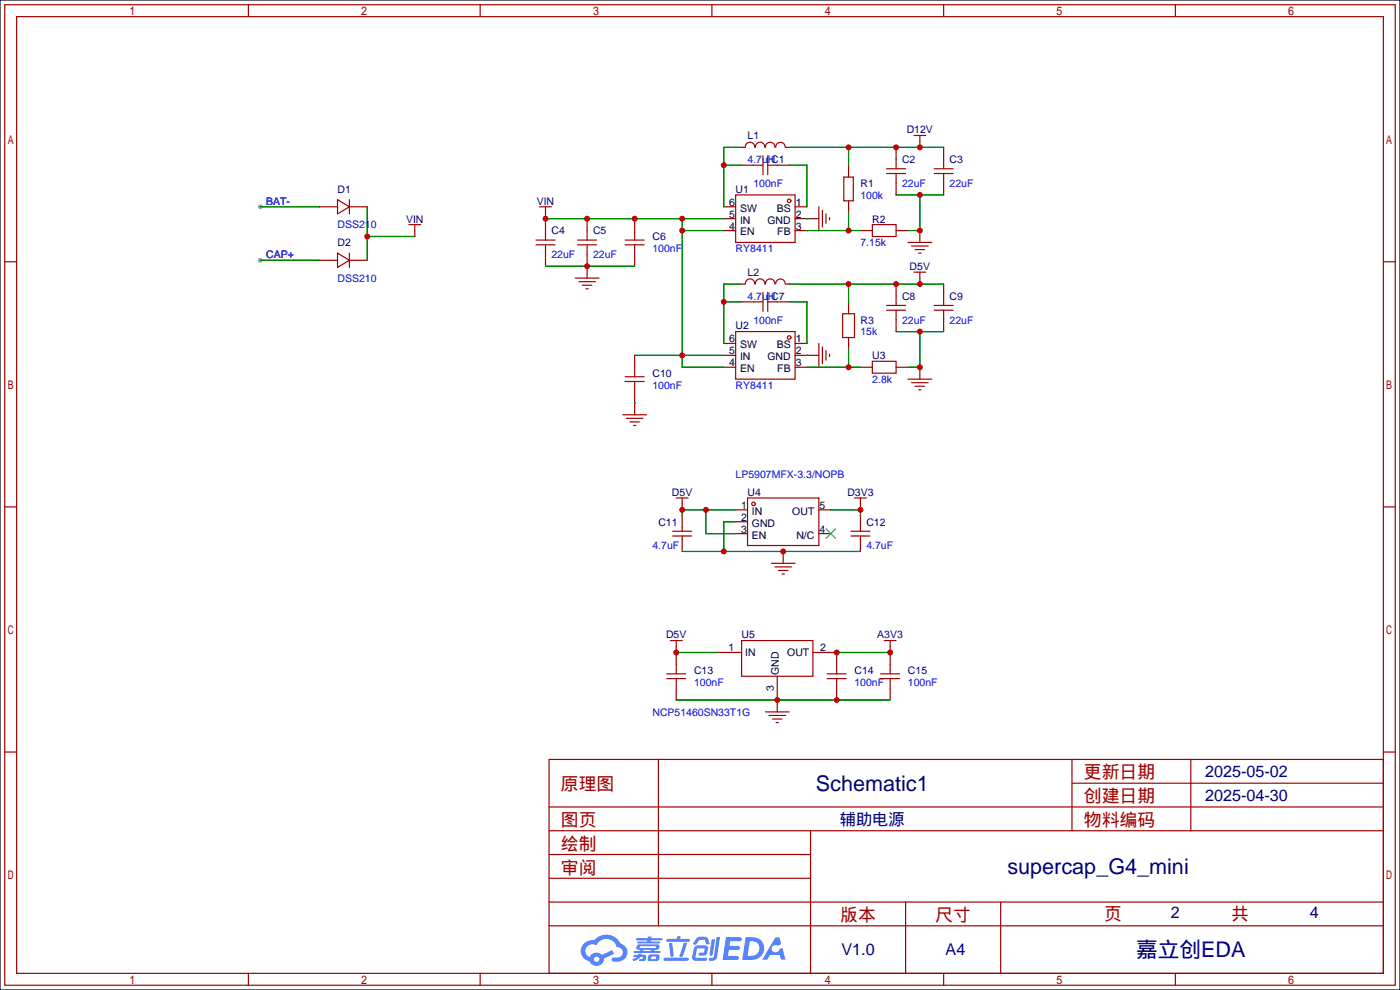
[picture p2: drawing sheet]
<svg xmlns="http://www.w3.org/2000/svg" width="299mm" height="212mm" viewBox="0 0 299 212" stroke-linecap="round" stroke-linejoin="round" font-family="sans-serif">
<path d="M0 0h299.2v211.6h-299.2z" fill="#fff" stroke="#000" stroke-width=".25"/>
<g fill="#999">
<circle cx="55.6" cy="44.2" r=".51"/>
<circle cx="55.6" cy="55.6" r=".51"/>
</g>
<g fill="none" stroke="#a10000" stroke-width=".25">
<path d="M1 1h297.2v209.6h-297.2zM3.6 3.6h292.1v204.4h-292.1zM53.1 1v2.6M102.6 1v2.6M152.1 1v2.6M201.7 1v2.6M251.2 1v2.6M1 55.9h2.6M295.7 55.9h2.5M1 108.3h2.6M295.7 108.3h2.5M1 160.7h2.6"/>
<path d="M117.3 162.3h178.4v45.7h-178.4zM117.3 177.5h178.4M117.3 172.5h178.4M140.7 162.3v35.6M173.2 177.5v30.5M229.1 162.3v15.2M229.1 167.4h66.6M254.5 162.3v15.2M295.7 160.7h2.5M117.3 182.6h55.9M117.3 197.9h178.4M117.3 192.8h178.4"/>
<path d="M117.3 187.7h55.9M193.5 192.8v15.2M213.9 192.8v15.2M53.1 208v2.6M102.6 208v2.6M152.1 208v2.6M201.7 208v2.6M251.2 208v2.6"/>
</g>
<g fill="#5487ff">
<path d="M155.2 200.3h2.6a.48 .48 0 0 1 .7 .4 .48 .48 0 0 1-.6 .4h-1.8l-.2 1.1h1.9a.43 .43 0 0 1 .4 .4 .43 .43 0 0 1-.5 .4h-1.9l-.2 1.3h1.7a.45 .45 0 0 1 .5 .2 .45 .45 0 0 1-.1 .6h-3.3z"/>
<path d="M165.7 200.3h.9l.4 1.5-.8 .3a.84 .84 0 0 0-1.2 .3 .84 .84 0 0 0 .4 1.1 .84 .84 0 0 0 1.1-.4l.1-.2 .6-.3 .7 2.5h-1l-.2-1h-2.1l-.6 1h-1.1z"/>
<path d="M152.1 200.8h.7l-.5 3.1a.36 .36 0 0 1-.3 .3 .36 .36 0 0 1-.4-.3z"/>
<path d="M153.2 200.2h.7l-.6 4.3a1.13 1.13 0 0 1-1.8 .6l.2-.4h.7l.2-.2z"/>
<path d="M148.9 200.6l.6-.4h1a.77 .77 0 0 1 .9 .5l.3 1-.2 .2h-.5l-.3-.9-.2-.2-1 .1-.7 1-.6-.1-.1-.2z"/>
<path d="M148.4 202.4l.6-.3h1.7a.81 .81 0 0 1 .7 .5 .81 .81 0 0 1-.2 .8 .81 .81 0 0 1-.9 .8h-.7a.32 .32 0 0 1-.3-.3 .32 .32 0 0 1 .4-.3h.7l.2-.9-1.6 .1-.4 1.8 2.2 .1a.32 .32 0 0 1 .3 .4 .32 .32 0 0 1-.4 .2h-2.2l-.5-.3-.1-.5z"/>
<path d="M141.9 204.7h5a.33 .33 0 0 1 .3 .3 .33 .33 0 0 1-.3 .3h-4.9l-.2-.1z"/>
<path d="M146.1 201.5h.8l-.7 2a.98 .98 0 0 1-.7 1.1l-.3-.3z"/>
<path d="M143 201.6h.7l.3 2.5a.34 .34 0 0 1-.3 .4 .34 .34 0 0 1-.4-.3z"/>
<path d="M142.5 200.7h2.1l.3-.6h.6l-.1 .6h1.7a.32 .32 0 0 1 .4 .3 .32 .32 0 0 1-.4 .3h-4.5l-.2-.2z"/>
<path d="M135.5 204.1h.9l.1-.3h.6v.3h.8a.82 .82 0 0 1-.5 1.3h-.8v-.4l.7-.1 .1-.3a.68 .68 0 0 0-1 .4l-1.1 .4-.1-.4 .9-.5h-.7z"/>
<path d="M136 200.5h2.4l.1-.3h.7v.3h2.2l.2 .3-.2 .2h-2.3v.2h1.8l.2 .3-.2 .1h-4.5l-.1-.4h2l.1-.2h-2.3l-.1-.2z"/>
<path d="M159.4 200.3l-.8 4.9h1.7a2.5 2.5 0 0 0 3-2.5 2.5 2.5 0 0 0-3.1-2.4zM160.3 201.1a1.61 1.61 0 0 1 2 1.5 1.61 1.61 0 0 1-1.8 1.7h-.7z"/>
<path d="M136.2 202a.55 .55 0 0 0-.2 .8 .55 .55 0 0 0 .7 .2l.1 .3h-1.3v.3l5.4 .1 .3-.2-.2-.2h-1.2l.2-.3a.7 .7 0 0 0 .8-.3 .7 .7 0 0 0 0-.8l-4.2-.1zM136.8 202.3l3.3-.1 .1 .1-.2 .3h-3.2zM137.5 203h1.7l-.2 .3h-1.4z"/>
<path d="M138.6 204.2a1.05 1.05 0 0 0 0 1.2 2.91 2.91 0 0 0 2.2-.2 .98 .98 0 0 0 0-1.2h-1.6zM139.2 204.5l.9-.1 .1 .4-.2 .2-.8-.1z"/>
<path d="M124.9 201.6a2.23 2.23 0 0 0-.7 2.3 2.23 2.23 0 0 0 1.8 1.6 1.58 1.58 0 0 0 1.8 .9 1.58 1.58 0 0 0 1.3-1.5l2.2-1.1-.5-.7-2.1 1a1.65 1.65 0 0 0-2.7 .4 1.45 1.45 0 0 1-.8-1.9 1.45 1.45 0 0 1 2-.7l.3 .1a2.3 2.3 0 0 1 2.3-1.3 2.3 2.3 0 0 1 2 1.7 1.12 1.12 0 0 1 1.3 1 1.12 1.12 0 0 1-1.1 1.2h-.7a.45 .45 0 0 0-.6 .4 .45 .45 0 0 0 .5 .5 2.21 2.21 0 0 0 2.2-.5 2.21 2.21 0 0 0 .5-2.3 2.13 2.13 0 0 0-1.3-1.1 3.3 3.3 0 0 0-5.6-.7l-1.1 .1zM127 205a.57 .57 0 0 1 1.1 0 .57 .57 0 0 1-1.1 0z"/>
</g>
<g fill="none" stroke="#a10000" stroke-width=".25">
<path d="M159.3 31.5a1.01 1.01 0 0 1 1-1.1 1.01 1.01 0 0 1 1 1.1M161 35.3h2.1M161.4 31.5a1.01 1.01 0 0 1 1.1-1.1 1.01 1.01 0 0 1 1 1.1M163.1 33.3v4M163.6 31.5a1.01 1.01 0 0 1 1-1.1 1.01 1.01 0 0 1 1 1.1M164.1 33.3v4M164.1 35.3h2M165.8 31.5a1.01 1.01 0 0 1 1-1.1 1.01 1.01 0 0 1 1 1.1M180.3 37.8h2.1v5.1h-2.1zM189.5 37.1h4M189.5 36.1h4M191.5 34v2.1"/>
<path d="M191.5 37.1v2M195.3 29h2.6M196.6 29v1.2M199.6 37.1h4.1M199.6 36.1h4.1M201.7 34v2.1M201.7 37.1v2M72.1 42.7l2.6 1.5-2.6 1.5zM72.1 54.1l2.6 1.5-2.6 1.6zM74.7 42.7v3M74.7 54.1v3.1M87.4 48h2.5"/>
<path d="M88.6 48v1.3M114.6 52.3h4M114.6 51.3h4M115.3 44.2h2.6M116.6 44.2v1.3M116.6 49.3v2M116.6 52.3v2.1M122.9 59.4h5.1M123.4 52.3h4.1M123.4 51.3h4.1M125.5 49.3v2M125.5 52.3v2.1"/>
<path d="M133.6 52.3h4.1M133.6 51.3h4.1M135.6 49.3v2M135.6 52.3v2.1M157.2 41.7h12.7v10.1h-12.7zM175 44.2v5.1M175.8 45v3.5M176.5 45.7v2.1M177.3 46.5v.5M186.4 48h5.1v2.5h-5.1zM194.1 51.8h5M194.8 52.6h3.6"/>
<path d="M195.3 58.2h2.6M195.6 53.3h2M196.3 54.1h.5M196.6 58.2v1.2M123.7 60.2h3.6M124.5 61h2M125.2 61.7h.5M135.6 78.5v2M157.2 70.9h12.7v10.1h-12.7zM159.3 60.7a1.01 1.01 0 0 1 1-1.1 1.01 1.01 0 0 1 1 1.1M161 64.5h2.1M161.4 60.7a1.01 1.01 0 0 1 1.1-1.1 1.01 1.01 0 0 1 1 1.1"/>
<path d="M163.1 62.5v4M163.6 60.7a1.01 1.01 0 0 1 1-1.1 1.01 1.01 0 0 1 1 1.1M164.1 62.5v4M164.1 64.5h2M165.8 60.7a1.01 1.01 0 0 1 1-1.1 1.01 1.01 0 0 1 1 1.1M175 73.4v5.1M175.8 74.2v3.5M176.5 74.9v2.1M177.3 75.7v.5M180.1 67.1h2.5v5h-2.5zM186.4 77.2h5.1v2.6h-5.1zM189.5 66.3h4"/>
<path d="M189.5 65.3h4M191.5 63.2v2.1M191.5 66.3v2M199.6 66.3h4.1M199.6 65.3h4.1M201.7 63.2v2.1M201.7 66.3v2M133.1 88.6h5.1M133.6 81.5h4.1M133.6 80.5h4.1M133.9 89.4h3.5M134.6 90.2h2.1"/>
<path d="M135.4 90.9h.5M135.6 81.5v2.1M194.1 81h5M194.8 81.8h3.6M195.6 82.5h2M196.3 83.3h.5M143.8 114.6h4M143.8 113.5h4M144.5 106.4h2.6M145.8 106.4v1.3M145.8 112.8v.7M145.8 114.6v.7"/>
<path d="M159.8 106.4h15.2v10.2h-15.2zM181.9 114.6h4M181.9 113.5h4M182.6 106.4h2.6M183.9 106.4v1.3M183.9 112.8v.7M183.9 114.6v.7M143.3 136.9h2.5M144.5 136.9v1.3M158.5 136.9h15.2v7.6h-15.2zM164.8 120.4h5.1M165.6 121.2h3.6"/>
<path d="M166.4 121.9h2M167.1 122.7h.5M189 136.9h2.5M190.2 136.9v1.3M142.5 145h4.1M142.5 144h4.1M144.5 142v2M144.5 145v2.1M163.6 152.1h5.1M164.3 152.9h3.6M165.1 153.7h2M165.9 154.4h.5"/>
<path d="M176.8 145h4M176.8 144h4M178.8 142v2M178.8 145v2.1M188.2 145h4.1M188.2 144h4.1M190.2 142v2M190.2 145v2.1"/>
<circle cx="168.7" cy="42.9" r=".38"/>
<circle cx="168.7" cy="72.1" r=".38"/>
<circle cx="161" cy="107.7" r=".38"/>
</g>
<g fill="none" stroke="#870000" stroke-width=".25">
<path d="M158.5 35.3h2.5M158.5 31.5h.8M166.1 35.3h2.6M167.9 31.5h.8M181.4 35.3v2.5M191.5 31.5v2.5M191.5 39.1v2.6M196.6 30.2v1.3M201.7 31.5v2.5M201.7 39.1v2.6M68.3 44.2h3.8M68.3 55.6h3.8"/>
<path d="M74.7 44.2h3.8M74.7 55.6h3.8M88.6 49.3v1.2M116.6 45.5v3.8M116.6 54.4v2.5M125.5 46.7v2.6M125.5 54.4v5M135.6 46.7v2.6M135.6 54.4v2.5M154.7 44.2h2.5M154.7 46.7h2.5M154.7 49.3h2.5"/>
<path d="M169.9 44.2h2.6M169.9 46.7h5.1M169.9 49.3h2.6M181.4 42.9v2.6M183.9 49.3h2.5M191.5 49.3h2.6M196.6 49.3v2.5M196.6 59.4v1.3M135.6 75.9v2.6M154.7 73.4h2.5M154.7 75.9h2.5M154.7 78.5h2.5"/>
<path d="M158.5 64.5h2.5M158.5 60.7h.8M166.1 64.5h2.6M167.9 60.7h.8M169.9 73.4h2.6M169.9 75.9h5.1M169.9 78.5h2.6M181.4 64.5v2.6M181.4 72.1v2.6M183.9 78.5h2.5M191.5 78.5h2.6M191.5 60.7v2.5"/>
<path d="M191.5 68.3v2.6M196.6 78.5v2.5M201.7 60.7v2.5M201.7 68.3v2.6M135.6 83.6v5M145.8 107.7v1.3M145.8 110.2v2.6M145.8 115.3v2.6M157.2 109h2.6M157.2 111.5h2.6M157.2 114h2.6M167.4 117.9v2.5"/>
<path d="M175 109h2.5M175 114h2.5M183.9 107.7v1.3M183.9 110.2v2.6M183.9 115.3v2.6M144.5 138.2v3.8M153.4 139.4h5.1M173.7 139.4h5.1v2.6M190.2 138.2v3.8M144.5 147.1v2.5M166.1 144.5v7.6M178.8 147.1v2.5"/>
<path d="M190.2 147.1v2.5"/>
</g>
<g fill="none" stroke="#008700" stroke-width=".25">
<path d="M154.7 35.3h3.8M158.5 31.5h-3.8v12.7M168.7 35.3h3.8v8.9M168.7 31.5h33M181.4 31.5v3.8M55.6 44.2h12.7M55.6 55.6h12.7M78.5 44.2v11.4M78.5 50.5h10.1M116.6 46.7h38.1M116.6 56.9h19M145.8 46.7v31.8h8.9"/>
<path d="M145.8 49.3h8.9M172.5 46.7h.1M172.5 49.3h11.4M181.4 45.5v3.8M191.5 41.7h10.2M196.6 41.7v7.6h-2.5M135.6 75.9h19.1M154.7 64.5h3.8M158.5 60.7h-3.8v12.7M168.7 64.5h3.8v8.9M168.7 60.7h33M172.5 75.9h.1"/>
<path d="M172.5 78.5h11.4M181.4 60.7v3.8M181.4 74.7v3.8M191.5 70.9h10.2M196.6 70.9v7.6h-2.5M135.6 86.1h.1M145.8 117.9h38.1M150.9 109v5h6.3M157.2 109h-11.4v1.2M157.2 111.5h-2.5v6.4M177.5 109h6.4v1.2M144.5 139.4h8.9"/>
<path d="M178.8 139.4h11.4M144.5 149.6h45.7"/>
</g>
<path d="M176.5 113l2.1 2.1M178.6 113l-2.1 2.1" fill="none" stroke="#3c3" stroke-width=".25"/>
<g fill="#c00">
<circle cx="125.5" cy="46.7" r=".63"/>
<circle cx="116.6" cy="46.7" r=".63"/>
<circle cx="135.6" cy="46.7" r=".63"/>
<circle cx="145.8" cy="46.7" r=".63"/>
<circle cx="145.8" cy="49.3" r=".63"/>
<circle cx="145.8" cy="75.9" r=".63"/>
<circle cx="125.5" cy="56.9" r=".63"/>
<circle cx="154.7" cy="35.3" r=".63"/>
<circle cx="154.7" cy="64.5" r=".63"/>
<circle cx="181.4" cy="49.3" r=".63"/>
<circle cx="181.4" cy="31.5" r=".63"/>
<circle cx="191.5" cy="31.5" r=".63"/>
<circle cx="196.6" cy="31.5" r=".63"/>
<circle cx="196.6" cy="49.3" r=".63"/>
<circle cx="196.6" cy="41.7" r=".63"/>
<circle cx="181.4" cy="60.7" r=".63"/>
<circle cx="191.5" cy="60.7" r=".63"/>
<circle cx="196.6" cy="60.7" r=".63"/>
<circle cx="181.4" cy="78.5" r=".63"/>
<circle cx="196.6" cy="70.9" r=".63"/>
<circle cx="196.6" cy="78.5" r=".63"/>
<circle cx="150.9" cy="109" r=".63"/>
<circle cx="145.8" cy="109" r=".63"/>
<circle cx="183.9" cy="109" r=".63"/>
<circle cx="154.7" cy="117.9" r=".63"/>
<circle cx="167.4" cy="117.9" r=".63"/>
<circle cx="178.8" cy="139.4" r=".63"/>
<circle cx="190.2" cy="139.4" r=".63"/>
<circle cx="144.5" cy="139.4" r=".63"/>
<circle cx="178.8" cy="149.6" r=".63"/>
<circle cx="166.1" cy="149.6" r=".63"/>
<circle cx="78.5" cy="50.5" r=".63"/>
</g>
<g font-size="4.6" fill="#000080">
<text x="174.4" y="169">Schematic1</text>
<text x="215.3" y="186.8">supercap_G4_mini</text>
<text x="242.8" y="204.6">嘉立创EDA</text>
</g>
<g font-size="3.8" fill="#a00000">
<text x="231.6" y="166.4">更新日期</text>
<text x="119.9" y="168.9">原理图</text>
<text x="231.6" y="171.5">创建日期</text>
<text x="119.9" y="176.5">图页</text>
<text x="231.6" y="176.5">物料编码</text>
<text x="119.9" y="181.6">绘制</text>
<text x="119.9" y="186.7">审阅</text>
<text x="179.6" y="196.9">版本</text>
<text x="199.9" y="196.9">尺寸</text>
<text x="236" y="196.6">页</text>
<text x="263.1" y="196.6">共</text>
</g>
<g font-size="3.5" fill="#000080">
<text x="257.6" y="166.1">2025-05-02</text>
<text x="257.6" y="171.1">2025-04-30</text>
<text x="179.5" y="176.2">辅助电源</text>
<text x="250.2" y="196.3">2</text>
<text x="280" y="196.3">4</text>
<text x="179.8" y="204.2">V1.0</text>
<text x="202.1" y="204.2">A4</text>
</g>
<g font-size="2.2" fill="#000080">
<text x="159.8" y="29.8">L1</text>
<text x="193.8" y="28.5">D12V</text>
<text x="192.8" y="34.9">C2</text>
<text x="202.9" y="34.9">C3</text>
<text x="72.1" y="41.2">D1</text>
<text x="157.2" y="41.2">U1</text>
<text x="183.9" y="39.9">R1</text>
<text x="86.8" y="47.6">VIN</text>
<text x="114.7" y="43.7">VIN</text>
<text x="186.4" y="47.6">R2</text>
<text x="72.1" y="52.6">D2</text>
<text x="117.9" y="50.1">C4</text>
<text x="126.7" y="50.1">C5</text>
<text x="139.4" y="51.4">C6</text>
<text x="159.8" y="59">L2</text>
<text x="194.4" y="57.7">D5V</text>
<text x="192.8" y="64.1">C8</text>
<text x="202.9" y="64.1">C9</text>
<text x="157.2" y="70.4">U2</text>
<text x="183.9" y="69.1">R3</text>
<text x="186.4" y="76.8">U3</text>
<text x="139.4" y="80.6">C10</text>
<text x="143.6" y="106">D5V</text>
<text x="159.8" y="106">U4</text>
<text x="181.1" y="106">D3V3</text>
<text x="140.7" y="112.3">C11</text>
<text x="185.2" y="112.3">C12</text>
<text x="142.3" y="136.5">D5V</text>
<text x="158.5" y="136.5">U5</text>
<text x="187.5" y="136.5">A3V3</text>
<text x="148.3" y="144.1">C13</text>
<text x="182.6" y="144.1">C14</text>
<text x="194.1" y="144.1">C15</text>
</g>
<g font-size="2.2" fill="#00f">
<text x="159.8" y="34.9">4.7uHC1</text>
<text x="161" y="39.9">100nF</text>
<text x="192.8" y="39.9">22uF</text>
<text x="202.9" y="39.9">22uF</text>
<text x="56.9" y="43.7">BAT-</text>
<text x="183.9" y="42.5">100k</text>
<text x="72.1" y="48.8">DSS210</text>
<text x="139.4" y="53.9">100nF</text>
<text x="157.2" y="53.9">RY8411</text>
<text x="183.9" y="52.6">7.15k</text>
<text x="56.9" y="55.2">CAP+</text>
<text x="117.9" y="55.2">22uF</text>
<text x="126.7" y="55.2">22uF</text>
<text x="72.1" y="60.3">DSS210</text>
<text x="159.8" y="64.1">4.7uHC7</text>
<text x="161" y="69.1">100nF</text>
<text x="183.9" y="71.7">15k</text>
<text x="192.8" y="69.1">22uF</text>
<text x="202.9" y="69.1">22uF</text>
<text x="139.4" y="83.1">100nF</text>
<text x="157.2" y="83.1">RY8411</text>
<text x="186.4" y="81.8">2.8k</text>
<text x="157.2" y="102.2">LP5907MFX-3.3/NOPB</text>
<text x="139.4" y="117.4">4.7uF</text>
<text x="185.2" y="117.4">4.7uF</text>
<text x="148.3" y="146.6">100nF</text>
<text x="182.6" y="146.6">100nF</text>
<text x="194.1" y="146.6">100nF</text>
<text x="139.4" y="153">NCP51460SN33T1G</text>
</g>
<g font-size="2.2">
<text x="155.9" y="46.5">5</text>
<text x="155.9" y="44">6</text>
<text x="158.2" y="47.8">IN</text>
<text x="158.2" y="45.3">SW</text>
<text x="164" y="47.8">GND</text>
<text x="166" y="45.3">BS</text>
<text x="170.1" y="44">1</text>
<text x="170.1" y="46.5">2</text>
<text x="155.9" y="49.1">4</text>
<text x="158.2" y="50.3">EN</text>
<text x="166.1" y="50.3">FB</text>
<text x="170.1" y="49.1">3</text>
<text x="155.9" y="75.7">5</text>
<text x="155.9" y="73.2">6</text>
<text x="158.2" y="77">IN</text>
<text x="158.2" y="74.5">SW</text>
<text x="164" y="77">GND</text>
<text x="166" y="74.5">BS</text>
<text x="170.1" y="73.2">1</text>
<text x="170.1" y="75.7">2</text>
<text x="155.9" y="78.3">4</text>
<text x="158.2" y="79.5">EN</text>
<text x="166.1" y="79.5">FB</text>
<text x="170.1" y="78.3">3</text>
<text x="158.4" y="108.8">1</text>
<text x="158.4" y="111.3">2</text>
<text x="158.4" y="113.8">3</text>
<text x="160.7" y="110">IN</text>
<text x="160.7" y="112.6">GND</text>
<text x="169.3" y="110">OUT</text>
<text x="175.1" y="113.8">4</text>
<text x="175.1" y="108.8">5</text>
<text x="160.7" y="115.1">EN</text>
<text x="170.2" y="115.1">N/C</text>
<text x="155.7" y="139.2">1</text>
<text x="159.3" y="140.2">IN</text>
<text x="168.2" y="140.2">OUT</text>
<text x="175.3" y="139.2">2</text>
<text x="165.4" y="147.8" transform="rotate(-90 165.4 147.8)">3</text>
<text x="166.4" y="144.3" transform="rotate(-90 166.4 144.3)">GND</text>
</g>
</svg>
